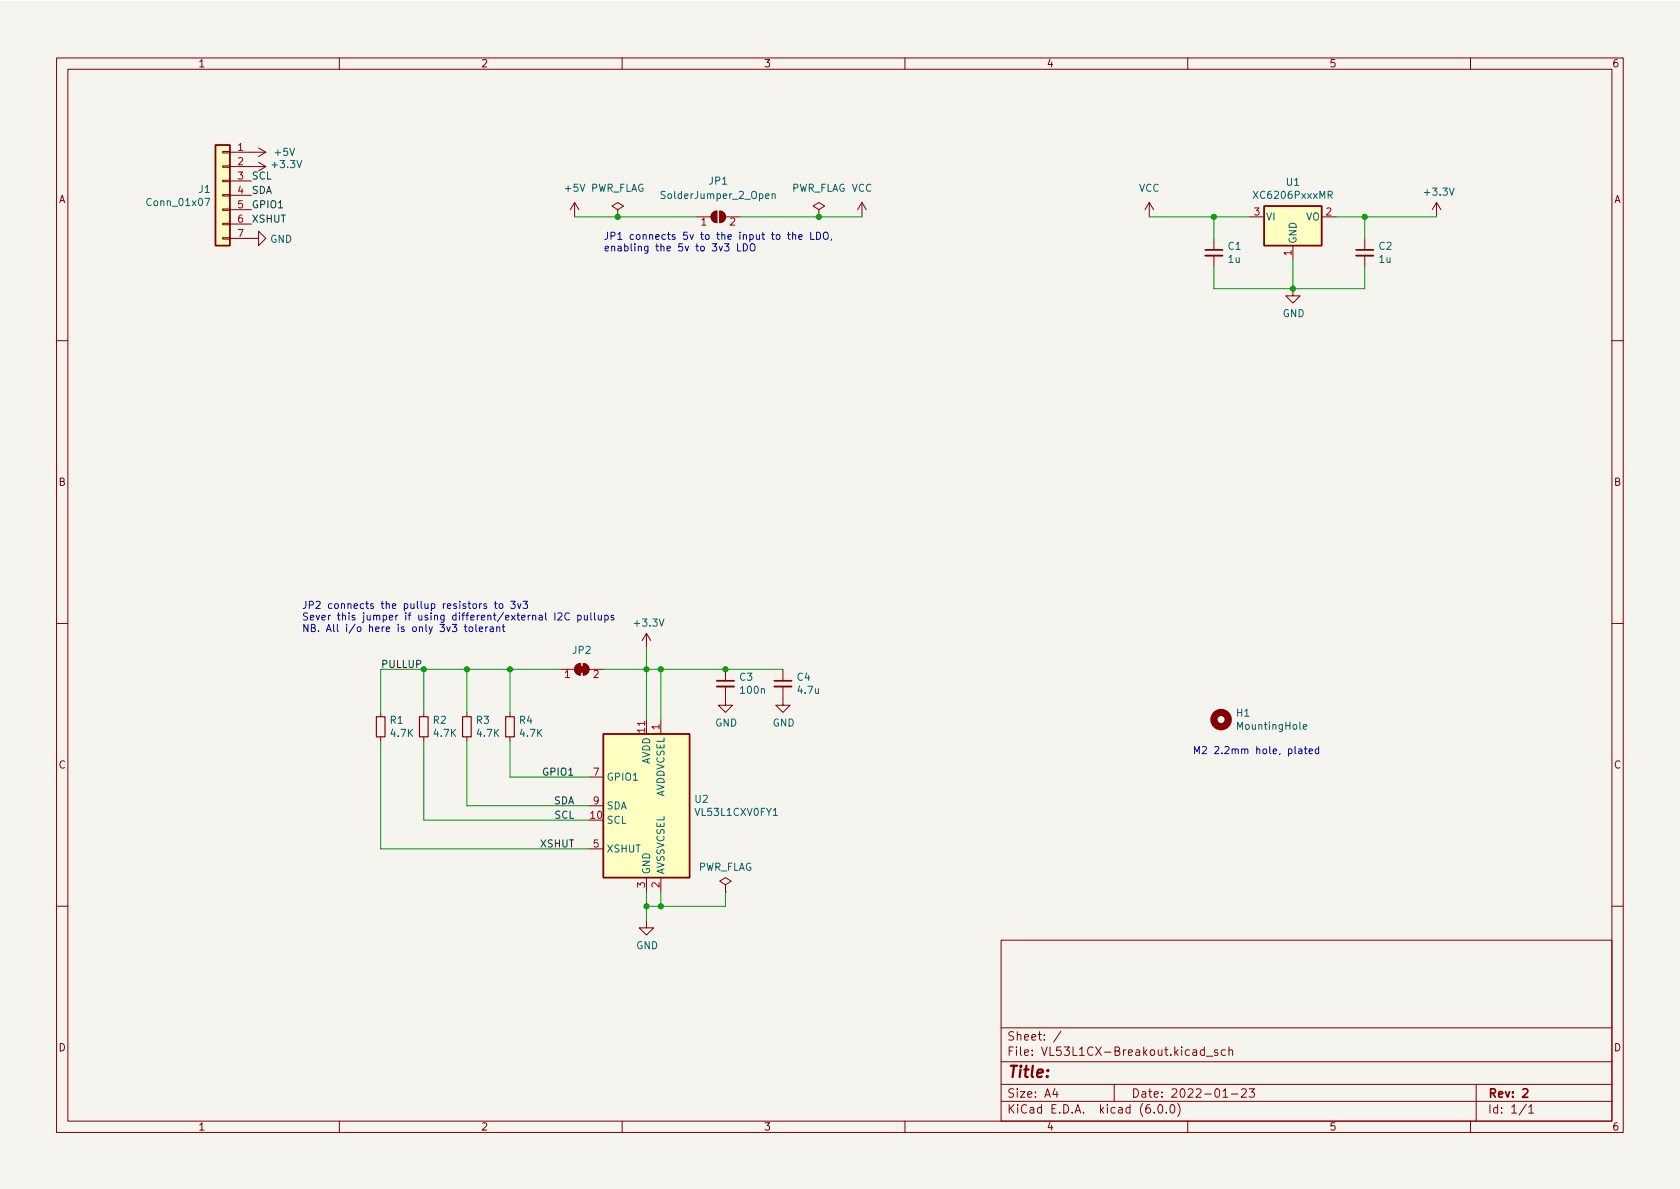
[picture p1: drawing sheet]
<svg xmlns="http://www.w3.org/2000/svg" width="297mm" height="210mm" viewBox="0 0 297 210" stroke-linecap="round" stroke-linejoin="round" font-family="sans-serif">
<path d="M0 .2h297v210.1h-297z" fill="#f5f4ef" stroke="#f5f4ef" stroke-width=".18"/>
<g fill="none" stroke="#840000" stroke-width=".18">
<path d="M10 10.2h277v190.1h-277zM12 12.2h273v186.1h-273zM60 10.2v2M110 10.2v2M160 10.2v2M210 10.2v2M260 10.2v2M39.4 39.5h1.2v.2h-1.2zM39.4 37h1.2v.2h-1.2zM39.4 34.4h1.2v.3h-1.2zM39.4 31.9h1.2v.2h-1.2zM39.4 29.3h1.2v.3h-1.2z"/>
<path d="M39.4 26.8h1.2v.2h-1.2zM40.6 26.9h6.4M40.6 29.5h6.4M40.6 32h3.8M40.6 34.5h3.8M40.6 37.1h3.8M40.6 39.6h3.8M45.7 28.7l1.3 .8M45.7 26.2l1.3 .7M47 29.5l-1.3 .7M47 26.9l-1.3 .8M101.6 35.8l-.8 1.3"/>
<path d="M101.6 35.8v2.5M101.6 35.8l.8 1.3M109.2 37.1l1-.7-1-.6-1 .6 1 .7v1.2M109.2 38.3h.1M123.2 38.3h2.5M126 37.6l.7-.3v2.1a1.02 1.02 0 0 1-.9-.7 1.02 1.02 0 0 1 .2-1.1zM127.3 37.3a1.02 1.02 0 0 1 1 1 1.02 1.02 0 0 1-1 1.1zM128.3 38.3h2.5M144.8 37.1l1-.7-1-.6-1 .6 1 .7v1.2M144.8 38.3h.1M152.4 35.8l-.8 1.3M152.4 35.8v2.5"/>
<path d="M152.4 35.8l.8 1.3M203.2 35.8l-.8 1.3M203.2 35.8v2.5M203.2 35.8l.8 1.3M221 38.3h2.5M233.7 38.3h2.5M254 35.8l-.8 1.3M254 35.8v2.5M254 35.8l.8 1.3M39.4 42h1.2v.3h-1.2zM40.6 42.2h5.1v1.2l1.3-1.2-1.3-1.3v1.3M214.6 42.2v2"/>
<path d="M214.6 45.2v2M228.6 51v1.3h1.3l-1.3 1.3-1.3-1.3h1.3M228.6 43.4v2.6M241.3 42.2v2M241.3 45.2v2M10 60.2h2M285 60.2h2M10 110.2h2M99.1 118.4h2.5M102.6 117.3a1.02 1.02 0 0 0-1 1.1 1.02 1.02 0 0 0 1 1M102.6 117.3v2.1M103.1 117.3a1.02 1.02 0 0 1 1 1.1 1.02 1.02 0 0 1-1 1z"/>
<path d="M104.1 118.4h2.6M114.3 112l-.8 1.3M114.3 112v2.5M114.3 112l.8 1.3M128.3 118.4v2M138.4 118.4v2M285 110.2h2M67.3 126v.7M67.3 130.3v.8M74.9 126v.7M74.9 130.3v.8M82.5 126v.7"/>
<path d="M82.5 130.3v.8M90.2 126v.7M90.2 130.3v.8M104.1 137.4h2.6M114.3 127.2v2.6M116.8 127.2v2.6M128.3 121.4v3.3h1.2l-1.2 1.3-1.3-1.3h1.3M138.4 121.4v3.3h1.3l-1.3 1.3-1.2-1.3h1.2M104.1 150.1h2.6M104.1 142.5h2.6M114.3 155.2v2.5M116.8 155.2v2.5"/>
<path d="M128.3 156.5l1-.7-1-.6-1 .6 1 .7v1.2M128.3 157.7h.1M10 160.2h2M114.3 162.8v1.3h1.3l-1.3 1.2-1.3-1.2h1.3M177 166.3h108v32h-108zM285 160.2h2M60 198.3v2M110 198.3v2M160 198.3v2M177 194.8h108M177 191.8h108M177 187.8h108"/>
<path d="M177 181.8h108M186.5 192.5l-.4 1h1M186.9 193v1M187.6 182.4l-1.3 1.9M197 191.8v3M204.1 196.7v.1M204.9 195.4l.2-.1a.81 .81 0 0 1 .6 .7 .81 .81 0 0 1-.3 .8h-.2a.81 .81 0 0 1-.6-.6 .81 .81 0 0 1 .3-.8zM206.2 196.7v.1M207.1 195.4l.1-.1a.81 .81 0 0 1 .6 .7 .81 .81 0 0 1-.3 .8h-.1a.81 .81 0 0 1-.6-.6 .81 .81 0 0 1 .3-.8zM208.2 195.1a1.72 1.72 0 0 1 0 2.3M210 198.3v2M212.9 185.7l-.4-.1-.3 .3v.4l.2 .3h.5"/>
<path d="M212.9 185.1v1.5M213.3 186.8h1.1M215.3 185.7l-.4-.1-.2 .2 .1 .3 .5 .1v.4h-.6M216.2 194h.9M216.6 185.7l-.4-.1-.3 .3v.4l.2 .3h.5M217.3 185.8l.2-.2 .4 .1v.9M217.3 185.1v1.5M217.7 193.5h1.2M219.5 192.7l.6-.2 .2 .2 .1 .3-1 1h1M220.9 192.5h.9l-.5 .6 .4 .1v.7l-.2 .1h-.4l-.2-.1M260 198.3v2M261 191.8v6.5"/>
<path d="M269.9 195.3l-1.3 1.9M270.3 195.8l.4-.5v1.5M270.3 196.8h.9"/>
</g>
<path d="M213.1 44.2h3.1M239.8 44.2h3M126.7 120.4h3.1M136.9 120.4h3.1M269.3 192.7l.5-.2 .3 .2v.3l-.9 1h.9" fill="none" stroke="#840000" stroke-width=".3"/>
<g fill="#ffffc2" stroke="#ffffc2" stroke-width=".18">
<path d="M38.1 25.6h2.5v17.8h-2.5z"/>
<path d="M223.5 36.4h10.2v7h-10.2z"/>
<path d="M106.7 129.8h15.2v25.4h-15.2z"/>
</g>
<path d="M38.1 25.6h2.5v17.8h-2.5zM223.5 36.4h10.2v7h-10.2zM106.7 129.8h15.2v25.4h-15.2z" fill="none" stroke="#840000" stroke-width=".25"/>
<path d="M36.2 35.1h.9l-.6 1.3M136.5 34.4l.2-.1h.3l.1 .8M136.5 34.3v.8M234.8 34.5l.6-.1 .2-.2-.1-.3-.7-.1v1.3M235.1 34.5l.5 .6M230.4 128.5l.6-.1v-.2l-.4-.1-.2 .2 .1 .6h.5M136.7 144.2h.8" fill="none" stroke="#006464" stroke-width=".18"/>
<g fill="#840000" stroke="#840000" stroke-width=".18">
<path d="M126 37.6l.7-.3v2.1a1.02 1.02 0 0 1-.9-.7 1.02 1.02 0 0 1 .2-1.1z"/>
<path d="M127.3 37.3a1.02 1.02 0 0 1 1 1 1.02 1.02 0 0 1-1 1.1z"/>
<path d="M102.4 117.9h1v1h-1z"/>
<path d="M101.9 117.6l.7-.3v2.1a1.02 1.02 0 0 1-.9-.7 1.02 1.02 0 0 1 .2-1.1z"/>
<path d="M103.1 117.3a1.02 1.02 0 0 1 1 1.1 1.02 1.02 0 0 1-1 1z"/>
</g>
<path d="M213.1 45.2h3.1M239.8 45.2h3M126.7 121.4h3.1M136.9 121.4h3.1" fill="none" stroke="#840000" stroke-width=".33"/>
<path d="M66.5 126.7h1.6v3.6h-1.6zM74.2 126.7h1.5v3.6h-1.5zM81.8 126.7h1.5v3.6h-1.5zM89.4 126.7h1.5v3.6h-1.5z" fill="none" stroke="#840000" stroke-width=".2"/>
<circle cx="215.9" cy="127.2" r="1.27" fill="none" stroke="#840000" stroke-width="1.3"/>
<g fill="none" stroke="#0000c2" stroke-width=".18">
<path d="M128.1 43.1h.8l-.4 .5 .3 .1v.6l-.2 .1-.5-.1M130.4 43.1v1.3h.6M131.4 43.1a.64 .64 0 0 1 .8 .6 .64 .64 0 0 1-.8 .7zM132.8 43.2l.1-.1a.43 .43 0 0 1 .6 .4v.5a.42 .42 0 0 1-.4 .4 .42 .42 0 0 1-.5-.4v-.5zM139.2 41.5h.5M139.4 41.1v1.1l.3 .1M140.1 41.6l.2-.1h.3l.1 .8M140.1 41.1v1.2M141.2 41.9l.6-.1v-.3h-.4l-.2 .2 .1 .6h.5M143.3 41.1v1.2h.6M144.4 41.1a.64 .64 0 0 1 .7 .6 .64 .64 0 0 1-.7 .6zM145.6 41.2l.3-.1a.43 .43 0 0 1 .5 .4v.4a.42 .42 0 0 1-.4 .5 .42 .42 0 0 1-.4-.5z"/>
<path d="M147 42.3l-.1 .2M82.1 110.8h.5M82.3 110.4v1.1l.3 .2M83 111l.2-.2 .3 .2 .1 .4-.1 .2-.3 .1-.2-.1zM84.1 110.4v1.1l.2 .2M84.7 111.3l.6-.2v-.2l-.4-.1-.2 .2 .1 .6h.5M85.2 106.8l-.4 .2M85.9 110.8v.9M86 106.8h-.3l-.2 .1 .1 .2 .4 .1v.3h-.5M86.3 110.8l-.4 .3M86.7 110.9h.5v.8M87.2 111.1l-.4 .1-.2 .2 .2 .3 .4-.1"/>
<path d="M87.4 106.8h.5M87.6 106.3v1.1l.3 .2M87.8 111l.2-.2 .3 .1 .1 .8M87.8 110.8v.9M88.4 106.8h.3l.2 .2v.4l-.2 .2-.3-.1-.1-.1zM88.8 110.8h.5M89 110.4v1.1l.3 .2M90.3 106.3h.8l-.4 .5 .3 .1v.6l-.1 .1-.6-.1M91.5 106.8l.3 .8 .3-.8M92.5 106.3h.8l-.5 .5 .4 .1v.6l-.2 .1-.5-.1M98.1 108.4v1.2M98.7 108.5l.4-.1 .3 .3-.8 .9h.8"/>
<path d="M100.6 108.5a.6 .6 0 0 0-.8 .4 .6 .6 0 0 0 .6 .7l.2-.1M102.2 108.9l.3-.1 .3 .2-.2 .6h-.4M102.2 108.8v1.3M103.3 108.8l.1 .8h.3l.2-.1M103.9 108.8v.8M104.5 108.4v1.1l.1 .1M105.1 108.4v1.1l.2 .1M105.8 108.8v.8h.4l.1-.1M106.3 108.8v.8M106.9 108.9l.4-.1 .2 .2-.1 .6h-.5M106.9 108.8v1.3M108.5 108.9l-.3-.1-.2 .2 .1 .2 .4 .1v.3h-.5"/>
<path d="M229.6 132.5h.5l.1 .8M230.2 132.7l-.4 .1-.2 .2 .2 .3 .4-.1M230.6 132.4h.5M230.8 132v1.1l.3 .2M231.5 132.9l.6-.2-.1-.2-.4-.1-.1 .2v.6h.5M233.2 132.5l-.4-.1-.3 .3 .2 .5h.5M233.2 132v1.3"/>
</g>
<g fill="none" stroke="#009600" stroke-width=".18">
<path d="M101.6 38.3h21.6M130.8 38.3h21.6M203.2 38.3h17.8M214.6 38.3v3.9M236.2 38.3h17.8M241.3 38.3v3.9M214.6 47.2v3.8h26.7v-3.8M228.6 46v5M74.9 118.4v7.6M82.5 118.4v7.6M90.2 118.4v7.6M99.1 118.4h-31.8v7.6"/>
<path d="M106.7 118.4h31.7M114.3 114.5v12.7M116.8 118.4v8.8M67.3 131.1v19h36.8M74.9 131.1v13.9h29.2M82.5 131.1v11.4h21.6M90.2 131.1v6.3h13.9M114.3 157.7v5.1M116.8 157.7v2.6M128.3 157.7v2.6h-14"/>
</g>
<g fill="#009600" stroke="#009600" stroke-width=".18">
<circle cx="144.8" cy="38.3" r=".46"/>
<circle cx="128.3" cy="118.4" r=".46"/>
<circle cx="214.6" cy="38.3" r=".46"/>
<circle cx="241.3" cy="38.3" r=".46"/>
<circle cx="228.6" cy="51" r=".46"/>
<circle cx="109.2" cy="38.3" r=".46"/>
<circle cx="90.2" cy="118.4" r=".46"/>
<circle cx="82.5" cy="118.4" r=".46"/>
<circle cx="116.8" cy="118.4" r=".46"/>
<circle cx="114.3" cy="118.4" r=".46"/>
<circle cx="74.9" cy="118.4" r=".46"/>
<circle cx="114.3" cy="160.3" r=".46"/>
<circle cx="116.8" cy="160.3" r=".46"/>
</g>
<text font-size="2.8" fill="#840000" x="178" y="190.6">Title:</text>
<g font-size="2.1" fill="#840000">
<text x="178" y="184">Sheet: /</text>
<text x="178" y="186.7">File: VL53L1CX-Breakout.kicad_sch</text>
<text x="178" y="196.9">KiCad E.D.A. kicad (6.0.0)</text>
<text x="178" y="194.1">Size: A4</text>
<text x="200" y="194.1">Date: 2022-01-23</text>
<text x="263" y="194.1">Rev: 2</text>
<text x="263" y="196.9">Id: 1/1</text>
</g>
<g font-size="1.8" fill="#840000">
<text x="35" y="11.9">1</text>
<text x="85" y="11.9">2</text>
<text x="135" y="11.9">3</text>
<text x="185" y="11.9">4</text>
<text x="235" y="11.9">5</text>
<text x="285" y="11.9">6</text>
<text x="10.3" y="35.9">A</text>
<text x="285.3" y="35.9">A</text>
<text x="10.3" y="85.9">B</text>
<text x="285.3" y="85.9">B</text>
<text x="10.3" y="135.9">C</text>
<text x="285.3" y="135.9">C</text>
<text x="10.3" y="185.9">D</text>
<text x="285.3" y="185.9">D</text>
<text x="35" y="199.9">1</text>
<text x="85" y="199.9">2</text>
<text x="135" y="199.9">3</text>
<text x="185" y="199.9">4</text>
<text x="235" y="199.9">5</text>
<text x="285" y="199.9">6</text>
</g>
<g font-size="1.8" fill="#a90000">
<text x="42.1" y="26.7">1</text>
<text x="42.1" y="29.2">2</text>
<text x="42.1" y="31.7">3</text>
<text x="42.1" y="34.3">4</text>
<text x="42.1" y="36.8">5</text>
<text x="42.1" y="39.4">6</text>
<text x="42.1" y="41.9">7</text>
<text x="124" y="39.9">1</text>
<text x="129" y="39.9">2</text>
<text x="221.8" y="38.1">3</text>
<text x="234.5" y="38.1">2</text>
<text x="228.3" y="45.2" transform="rotate(-90 228.3 45.2)">1</text>
<text x="99.8" y="119.9">1</text>
<text x="104.9" y="119.9">2</text>
<text x="114" y="129.5" transform="rotate(-90 114 129.5)">11</text>
<text x="116.6" y="129" transform="rotate(-90 116.6 129)">1</text>
<text x="104.9" y="137.2">7</text>
<text x="104.9" y="142.2">9</text>
<text x="104.4" y="144.8">10</text>
<text x="104.9" y="149.9">5</text>
<text x="114" y="157" transform="rotate(-90 114 157)">3</text>
<text x="116.6" y="157" transform="rotate(-90 116.6 157)">2</text>
</g>
<g font-size="1.8" fill="#006464">
<text x="48.3" y="29.7">+3.3V</text>
<text x="48.7" y="27.6">+5V</text>
<text x="35.2" y="34.1">J1</text>
<text x="100" y="33.9">+5V PWR_FLAG</text>
<text x="117.3" y="35.2">SolderJumper_2_Open</text>
<text x="125.4" y="32.6">JP1</text>
<text x="139.8" y="33.9">PWR_FLAG VCC</text>
<text x="201.3" y="33.9">VCC</text>
<text x="222" y="35.1">XC6206PxxxMR</text>
<text x="227.5" y="32.8">U1</text>
<text x="252" y="34.6">+3.3V</text>
<text x="26.3" y="36.4">Conn_01x07</text>
<text x="223.8" y="39">VI</text>
<text x="230.9" y="39">VO</text>
<text x="47.8" y="42.9">GND</text>
<text x="217.2" y="44.2">C1</text>
<text x="217.2" y="46.5">1u</text>
<text x="229.2" y="43.2" transform="rotate(-90 229.2 43.2)">GND</text>
<text x="243.8" y="44.2">C2</text>
<text x="243.9" y="46.5">1u</text>
<text x="226.8" y="56.1">GND</text>
<text x="112.3" y="110.8">+3.3V</text>
<text x="101.3" y="115.6">JP2</text>
<text x="130.8" y="120.4">C3</text>
<text x="131.1" y="122.7">100n</text>
<text x="141" y="120.4">C4</text>
<text x="141.2" y="122.7">4.7u</text>
<text x="69" y="128">R1</text>
<text x="69.2" y="130.3">4.7K</text>
<text x="76.6" y="128">R2</text>
<text x="76.8" y="130.3">4.7K</text>
<text x="84.2" y="128">R3</text>
<text x="84.4" y="130.3">4.7K</text>
<text x="91.9" y="128">R4</text>
<text x="92" y="130.3">4.7K</text>
<text x="126.4" y="128.5">GND</text>
<text x="136.6" y="128.5">GND</text>
<text x="218.7" y="126.7">H1</text>
<text x="219" y="129">MountingHole</text>
<text x="114.9" y="135.3" transform="rotate(-90 114.9 135.3)">AVDD</text>
<text x="107.2" y="138">GPIO1</text>
<text x="107.2" y="143.1">SDA</text>
<text x="117.5" y="141.2" transform="rotate(-90 117.5 141.2)">AVDDVCSEL</text>
<text x="122.9" y="142">U2</text>
<text x="107.2" y="145.7">SCL</text>
<text x="123.2" y="144.3">VL53L1CXV0FY1</text>
<text x="107.2" y="150.7">XSHUT</text>
<text x="114.9" y="154.7" transform="rotate(-90 114.9 154.7)">GND</text>
<text x="117.5" y="154.7" transform="rotate(-90 117.5 154.7)">AVSSVCSEL</text>
<text x="123.3" y="154">PWR_FLAG</text>
<text x="112.5" y="167.8">GND</text>
</g>
<g font-size="1.8" fill="#0f0f0f">
<text x="44.4" y="34.3">SDA</text>
<text x="44.4" y="31.7">SCL</text>
<text x="44.4" y="39.4">XSHUT</text>
<text x="44.4" y="36.8">GPIO1</text>
<text x="67.3" y="118.1">PULLUP</text>
<text x="96.2" y="137.1">GPIO1</text>
<text x="97.9" y="142.2">SDA</text>
<text x="95.6" y="149.8">XSHUT</text>
<text x="98.1" y="144.8">SCL</text>
</g>
<g font-size="1.8" fill="#0000c2">
<text x="106.7" y="42.4">JP1 connects 5v to the input to the LDO,</text>
<text x="106.7" y="44.4">enabling the 5v to 3v3 LDO</text>
<text x="53.3" y="107.7">JP2 connects the pullup resistors to 3v3</text>
<text x="53.3" y="109.7">Sever this jumper if using different/external I2C pullups</text>
<text x="53.3" y="111.7">NB. All i/o here is only 3v3 tolerant</text>
<text x="210.8" y="133.3">M2 2.2mm hole, plated</text>
</g>
</svg>
